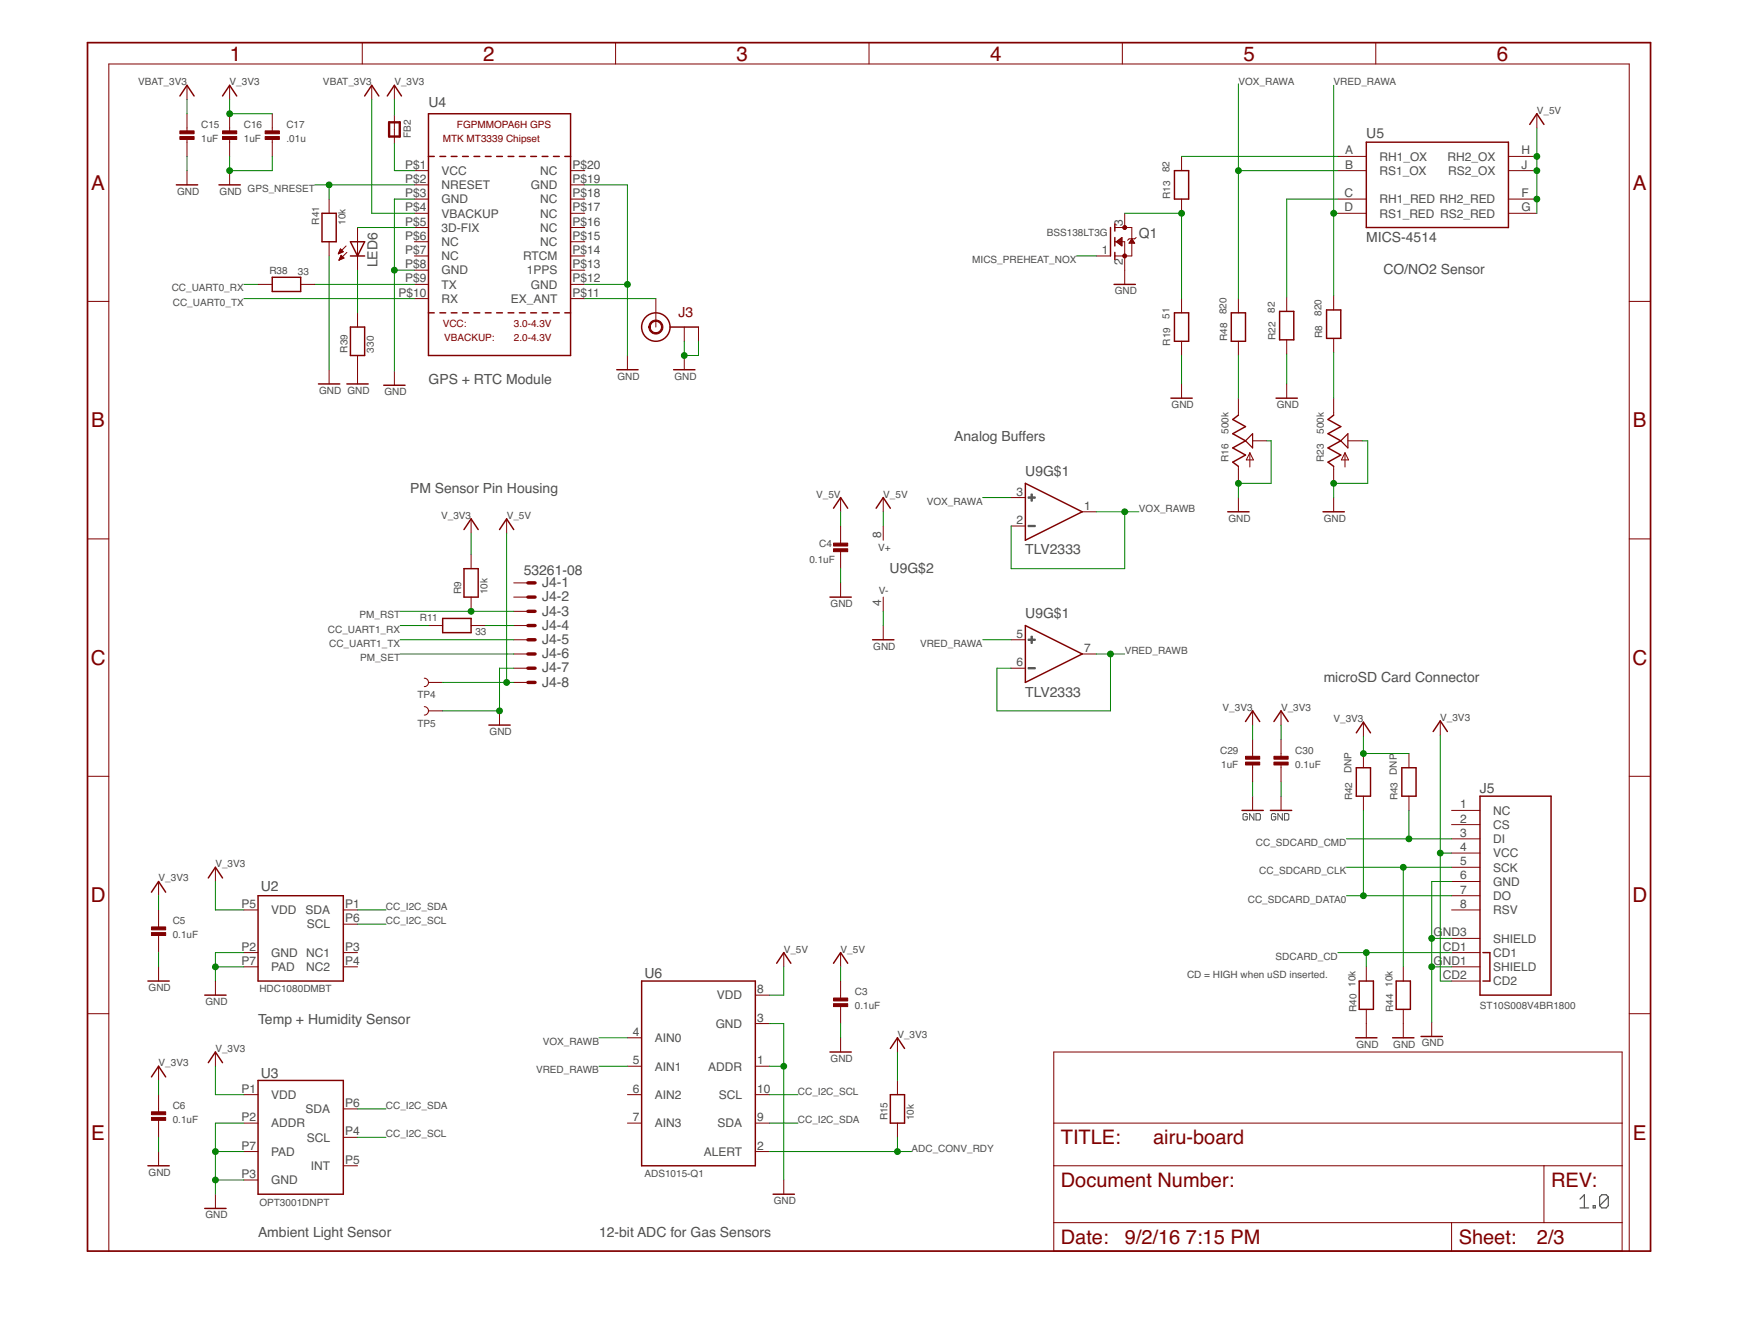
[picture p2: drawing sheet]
<svg xmlns="http://www.w3.org/2000/svg" width="279mm" height="216mm" viewBox="0 0 279 216" stroke-linecap="round" stroke-linejoin="round" font-family="sans-serif">
<path d="M254.1 192.8l.7-.7v2.1M254.1 194.2h1.4M256.3 193.8h.3v.4h-.3zM258.7 192.4v1.4l-.3 .4h-.7l-.4-.4M258.7 192.4l-.3-.3h-.7l-.4 .3v1.4M258.7 192.4l-1.4 1.4" fill="none" stroke="#505050" stroke-width=".19"/>
<path d="M200.6 131l-.1-.2h-.4l-.2 .2v.7l.2 .1h.4l.1-.1v-.4h-.3M201.7 130.8v1l-.7-1v1M202 130.8h.6l.1 .2v.7l-.1 .1h-.6zM205.2 131l-.2-.2h-.3l-.2 .2v.7l.2 .1h.3l.2-.1v-.4h-.3M206.3 130.8v1l-.8-1v1M206.6 130.8h.5l.2 .2v.7l-.2 .1h-.5z" fill="none" stroke="#505050" stroke-width=".16"/>
<g fill="#505050" stroke="#505050" stroke-width=".16">
<path d="M165.4 79.9h1.1v.2h-1.1z"/>
<path d="M165.8 79.4h.3v1.2h-.3z"/>
<path d="M165.4 84.5h1.1v.2h-1.1z"/>
<path d="M165.4 102.7h1.1v.3h-1.1z"/>
<path d="M165.8 102.3h.3v1.1h-.3z"/>
<path d="M165.4 107.3h1.1v.2h-1.1z"/>
</g>
<g fill="none" stroke="#800000" stroke-width=".23">
<path d="M28.9 15.4l1.2-1.7 1.1 1.7M35.8 15.4l1.1-1.7 1.2 1.7M58.7 15.4l1.1-1.7 1.1 1.7M62.3 15.4l1.1-1.7 1.2 1.7M68.9 18.3h22.9v38.8h-22.9zM28.4 29.7h3.4M35.2 29.7h3.5M51.8 34.3h2.3v4.6h-2.3zM56.4 38.9h2.3l-1.2 2.2zM68.9 25.1h.9M70.8 25.1h.9M72.6 25.1h.9"/>
<path d="M74.4 25.1h.9M76.2 25.1h1M78.1 25.1h.9M79.9 25.1h.9M81.7 25.1h1M83.5 25.1h1M85.4 25.1h.9M87.2 25.1h.9M89 25.1h1M90.8 25.1h1M178.6 36.6v4.5M179.3 36v1.1"/>
<path d="M179.3 38.2v1.3M188.9 27.4h2.3v4.6h-2.3zM219.8 22.9h22.8v13.7h-22.8zM246.1 20l1.1-1.7 1.1 1.7M43.8 44.6h4.6v2.3h-4.6zM56.4 52.6h2.3v4.5h-2.3zM56.4 41.1h2.3M68.9 50.3h.9M70.8 50.3h.9M72.6 50.3h.9M74.4 50.3h.9M76.2 50.3h1"/>
<path d="M78.1 50.3h.9M79.9 50.3h.9M81.7 50.3h1M83.5 50.3h1M85.4 50.3h.9M87.2 50.3h.9M89 50.3h1M90.8 50.3h1M99.2 59.4h3.4M107.8 52.6h4.6M108.4 59.4h3.4M179.2 45.7h3.4"/>
<path d="M179.3 40.6v1.1M188.9 50.3h2.3v4.6h-2.3zM198.1 50.3h2.2v4.6h-2.2zM205.8 50.1h2.3v4.5h-2.3zM213.4 49.8h2.3v4.6h-2.3zM51.2 61.7h3.5M55.8 61.7h3.4M61.7 61.9h3.5M164.9 77.7l9.2 4.6-9.2 4.5zM188.3 64h3.5M199.2 66.7l-.9 .7 2 1.2-2 1.1 2 1.2-2 1.1 2 1.2-2 1.1 .9 .7M205.3 64h3.4"/>
<path d="M214.5 66.7l-.9 .7 2.1 1.2-2.1 1.1 2.1 1.2-2.1 1.1 2.1 1.2-2.1 1.1 .9 .7M71.2 99.4h4.6v2.3h-4.6zM74.6 91.4h2.3v4.6h-2.3zM74.6 85.1l1.2-1.7 1.1 1.7M80.3 85.1l1.2-1.7 1.1 1.7M133.5 96h3.4M134.1 81.7l1.1-1.7 1.2 1.7M140.9 81.7l1.2-1.7 1.1 1.7M197.5 82.3h3.4M212.8 82.3h3.4M78.6 116.6h3.5M140.4 102.8h3.4"/>
<path d="M164.9 100.6l9.2 4.5-9.2 4.6zM200.3 116l1.2-1.7 1.1 1.7M204.9 116l1.2-1.7 1.1 1.7M218.2 117.8l1.1-1.7 1.2 1.7M230.5 117.6l1.2-1.7 1.1 1.7M199.8 130.3h3.4M204.3 130.3h3.5M218.2 123.4h2.3v4.6h-2.3zM225.5 123.4h2.3v4.6h-2.3zM238.1 128h11.4v32h-11.4zM23.8 157.7h3.4M24.4 143.4l1.1-1.7 1.1 1.7"/>
<path d="M32.9 160h3.5M33.5 141.1l1.1-1.7 1.2 1.7M41.5 144h13.7v13.7h-13.7zM103.2 157.7h18.3v29.7h-18.3zM124.9 154.9l1.2-1.8 1.1 1.8M134.1 154.9l1.1-1.8 1.2 1.8M218.6 157.7h2.3v4.6h-2.3zM224.6 157.7h2.3v4.6h-2.3zM238.5 153.1h1.1v4.6h-1.1M24.4 173.1l1.1-1.7 1.1 1.7M33.5 170.8l1.1-1.7 1.2 1.7M41.5 173.7h13.7v18.3h-13.7z"/>
<path d="M133.5 169.1h3.4M143.2 176h2.3v4.6h-2.3zM143.2 168.6l1.2-1.8 1.1 1.8M218.1 166.8h3.4M224 166.8h3.4M228.6 166.6h3.4M23.8 187.4h3.4M32.9 194.3h3.5M124.4 192h3.4"/>
<circle cx="105.5" cy="52.6" r="2.29"/>
</g>
<g fill="none" stroke="#800000" stroke-width=".16">
<path d="M30.1 13.7v2.3M30.1 18.3v3M36.9 13.7v2.3M36.9 18.3v3M43.8 18.3v3M58.3 6.9v3.4M59.8 13.7v2.3M63.4 13.7v2.3M63.4 18.5v4.6M99 6.9v3.4M139.8 6.9v3.4M180.5 6.9v3.4"/>
<path d="M221.3 6.9v3.4M247.2 18.3v2.3M30.1 22.2v2.9M30.1 27.4v2.3M36.9 22.2v2.9M36.9 27.4v2.3M43.8 22.2v2.9M52.9 32v2.3M52.9 38.9v2.2M55.7 39.5l-1.3 1.3M57.5 36.6v6.8M66.7 27.4h2.2"/>
<path d="M66.7 29.7h2.2M66.7 32h2.2M66.7 34.3h2.2M66.7 36.6h2.2M66.7 38.9h2.2M91.8 27.4h2.3M91.8 29.7h2.3M91.8 32h2.3M91.8 34.3h2.3M91.8 36.6h2.3M91.8 38.9h2.3M179.3 36.6h2.8v4.5h-2.8"/>
<path d="M179.3 38.9h1.6v6.8M179.6 38.9l.9-.7v1.3zM179.7 38.9h.8M179.7 38.7h.8M179.8 39.1h.7M179.9 38.6h.6M179.9 39.2h.6M180 38.5h.5M180.1 39.3h.4M180.1 38.4h.4M180.2 39.4h.3M180.3 38.3h.2"/>
<path d="M180.4 39.5h.1M180.4 38.2h.1M180.9 34.3v2.3M181.6 39.1h.9M181.7 38.9h.7M181.8 38.8h.6M181.8 38.7h.5M181.9 38.6h.3M182 38.5h.1M182.1 38.4l.4 .7h-.9zM182.8 38.2l-.3 .2h-.9l-.2 .2M190.1 25.1v2.3"/>
<path d="M190.1 32v2.3M215.2 27.4h4.6M215.2 32h4.6M215.2 34.3h4.6M215.2 25.1h4.6M242.6 27.4h4.6M242.6 32h4.6M242.6 34.3h4.6M242.6 25.1h4.6M14.1 48.5h3.4M41.5 45.7h2.3M48.4 45.7h2.3"/>
<path d="M52.9 59.4v2.3M54.4 40.7h.2M54.5 40.6h.3M54.5 40.5h.6M54.5 41.8h.1M54.6 40.4h.6M54.6 41.7h.3M54.6 40.3h.5M54.6 41.6h.5M54.7 40.2h.3M54.7 41.5h.6M54.7 40.1h.2"/>
<path d="M54.7 41.4h.5M54.8 40l.4 .5-.8 .3zM54.8 41.3h.3M54.8 41.2h.2M54.9 41l-.4 .8M54.9 41l.4 .5-.8 .3M54.9 41.1h.1M55.8 40.6l-1.3 1.2M57.5 50.3v2.3M57.5 57.1v4.6M63.4 59.7v2.2M66.7 41.1h2.2"/>
<path d="M66.7 43.4h2.2M66.7 45.7h2.2M66.7 48h2.2M91.8 41.1h2.3M91.8 43.4h2.3M91.8 45.7h2.3M91.8 48h2.3M100.9 57.1v2.3M105.5 48v4.6M110.1 52.6v2.3M110.1 57.1v2.3M112.4 52.6v2.3"/>
<path d="M176.3 41.1h2.3M190.1 48v2.3M190.1 54.9v2.2M199.2 48v2.3M199.2 54.9v2.2M207 47.8v2.3M207 54.6v2.3M214.5 47.5v2.3M214.5 54.4v2.3M262.1 48.5h3.4M135.2 80v2.3M142.1 80v2.3"/>
<path d="M162.6 80h2.3M190.1 61.7v2.3M199.2 64v2.7M199.2 75v2.7M199.2 80v2.3M201 72.8v2.3M201 72.8l.6 1.1h-1.1zM201.5 70.9h2.3M207 61.7v2.3M214.5 64v2.7M214.5 75v2.7M214.5 80v2.3"/>
<path d="M216.3 72.8l.6 1.1h-1.1zM216.3 72.8v2.3M216.8 70.9h2.3M14.1 86.6h3.4M75.8 83.4v2.3M75.8 89.1v2.3M75.8 96v2.3M81.5 83.4v2.3M82.6 93.7h2.3M82.6 96h2.3M82.6 98.3h2.3M135.2 84.6v2.9"/>
<path d="M135.2 88.5v2.9M135.2 93.7v2.3M142.1 84.6v2.2M142.1 96v2.3M162.6 84.6h2.3M174.1 82.3h2.2M262.1 86.6h3.4M68.2 109a.68 .68 0 0 1 .7 .7 .68 .68 0 0 1-.7 .7M68.2 113.6a.68 .68 0 0 1 .7 .7 .68 .68 0 0 1-.7 .7M68.9 100.6h2.3M68.9 109.7h2.3M68.9 114.3h2.3"/>
<path d="M75.8 100.6h2.3M80.3 114.3v2.3M82.6 100.6h2.3M82.6 102.8h2.3M82.6 105.1h2.3M82.6 107.4h2.3M82.6 109.7h2.3M142.1 100.6v2.2M162.6 102.8h2.3M162.6 107.4h2.3M174.1 105.1h2.2M201.5 114.3v2.3"/>
<path d="M201.5 118.9v2.9M206.1 114.3v2.3M206.1 118.9v2.9M219.3 116.1v2.3M231.7 115.9v2.3M14.1 124.8h3.4M34.6 139.4v2.3M201.5 122.7v3M201.5 128v2.3M206.1 122.7v3M206.1 128v2.3M219.3 121.1v2.3"/>
<path d="M219.3 128v2.3M226.6 121.1v2.3M226.6 128v2.3M233.5 132.6h4.6M233.5 134.9h4.6M233.5 137.1h4.6M233.5 139.4h4.6M233.5 130.3h4.6M262.1 124.8h3.4M25.5 141.7v2.3M25.5 146.3v2.9M25.5 150.2v2.9"/>
<path d="M25.5 155.4v2.3M34.6 157.7v2.3M39.2 146.3h2.3M39.2 155.4h2.3M39.2 153.1h2.3M55.2 146.3h2.3M55.2 155.4h2.3M55.2 153.1h2.3M55.2 148.6h2.3M121.5 160h2.3M126.1 153.1v2.3M135.2 153.1v2.3"/>
<path d="M135.2 157.7v3M219.8 155.4v2.3M225.7 155.4v2.3M233.5 141.7h4.6M233.5 146.3h4.6M233.5 144h4.6M233.5 155.4h4.6M233.5 150.9h4.6M233.5 153.1h4.6M233.5 157.7h4.6M14.1 163h3.4M25.5 171.4v2.3"/>
<path d="M25.5 176v3M25.5 179.9v2.9M34.6 169.1v2.3M39.2 176h2.3M55.2 178.3h2.3M100.9 176h2.3M100.9 166.8h2.3M100.9 171.4h2.3M121.5 176h2.3M121.5 171.4h2.3M121.5 164.5h2.3M135.2 161.6v2.9"/>
<path d="M135.2 166.8v2.3M144.4 166.8v2.3M144.4 173.7v2.3M169.5 169.1h91.4v32h-91.4zM219.8 162.3v4.5M225.7 162.3v4.5M230.3 164.3v2.3M262.1 163h3.4M25.5 185.1v2.3M34.6 192v2.3M39.2 180.6h2.3M39.2 189.7h2.3"/>
<path d="M39.2 185.1h2.3M55.2 182.8h2.3M55.2 187.4h2.3M100.9 180.6h2.3M121.5 180.6h2.3M121.5 185.1h2.3M126.1 189.7v2.3M144.4 180.6v2.2M169.5 180.6h91.4M169.5 187.4h91.4M169.5 196.6h91.4M233.5 196.6v4.5"/>
<path d="M248.3 187.4v9.2M17.5 201.1v-190.8h244.6v190.8"/>
</g>
<g fill="#800000" stroke="#800000" stroke-width=".16">
<path d="M28.9 21.9h2.3v.5h-2.3z"/>
<path d="M28.9 21h2.3v.5h-2.3z"/>
<path d="M35.8 21.9h2.3v.5h-2.3z"/>
<path d="M35.8 21h2.3v.5h-2.3z"/>
<path d="M42.7 21.9h2.2v.5h-2.2z"/>
<path d="M42.7 21h2.2v.5h-2.2z"/>
<path d="M24.4 149.9h2.2v.5h-2.2z"/>
<path d="M24.4 149h2.2v.5h-2.2z"/>
<path d="M24.4 179.6h2.2v.5h-2.2z"/>
<path d="M24.4 178.7h2.2v.5h-2.2z"/>
<path d="M200.3 122.5h2.3v.5h-2.3z"/>
<path d="M200.3 121.6h2.3v.4h-2.3z"/>
<path d="M204.9 122.5h2.3v.5h-2.3z"/>
<path d="M204.9 121.6h2.3v.4h-2.3z"/>
<path d="M134.1 161.4h2.3v.4h-2.3z"/>
<path d="M134.1 160.4h2.3v.5h-2.3z"/>
<path d="M134.1 88.2h2.3v.5h-2.3z"/>
<path d="M134.1 87.3h2.3v.5h-2.3z"/>
</g>
<g fill="#800000" stroke="#800000" stroke-width=".16">
<path d="M104.8 51.7a1.14 1.14 0 0 1 1.7 .4 1.14 1.14 0 0 1-.7 1.6 1.14 1.14 0 0 1-1.4-1.1h.2a.9 .9 0 0 1 1.2-.9 .9 .9 0 0 1 .3 1.5 .9 .9 0 0 1-1.5-.4v-.2h-.2l.1-.6z" fill-rule="evenodd"/>
<circle cx="180.9" cy="41.1" r=".32"/>
<circle cx="180.9" cy="36.6" r=".32"/>
</g>
<path d="M84.9 93.7h1.2M84.9 96h1.2M84.9 98.3h1.2M84.9 100.6h1.2M84.9 102.8h1.2M84.9 105.1h1.2M84.9 107.4h1.2M84.9 109.7h1.2" fill="none" stroke="#800000" stroke-width=".55"/>
<path d="M14.1 6.9h251.4v194.2h-251.4z" fill="none" stroke="#800000" stroke-width=".28"/>
<path d="M62.6 19.7h1.7v2.2h-1.7z" fill="none" stroke="#800000" stroke-width=".38"/>
<path d="M200.3 70.9l1.2-1.2v2.3zM215.7 70.9l1.1-1.2v2.3z" fill="none" stroke="#800000" stroke-width=".19"/>
<g fill="none" stroke="#008000" stroke-width=".16">
<path d="M30.1 16v2.3M36.9 16v2.3h6.9M59.8 16v18.3h6.9M63.4 16v2.5M199.2 13.5v34.5M214.5 13.7v33.8M30.1 25.1v2.3M36.9 25.1v2.3h6.9v-2.3M50.7 29.7h16M52.9 29.7v2.3M57.5 36.6h9.2M63.4 23.1v4.3h3.3"/>
<path d="M66.7 32h-3.3v27.7M94.1 29.7h6.8v27.4M180.9 34.3h9.2v13.7M190.1 25.1h25.1M199.2 27.4h16M214.5 34.3h.7M215.2 32h-8.2v15.8M247.2 20.6v13.7M39.2 45.7h2.3M39.2 48h27.5M50.7 45.7h16M52.9 41.1v18.3"/>
<path d="M57.5 43.4v6.9M63.4 43.4h3.3M94.1 45.7h6.8M94.1 48h11.4M110.1 54.9v2.2h2.3v-2.2M173.1 41.1h3.2M190.1 57.1v4.6M199.2 57.1v6.9M207 56.9v4.8M214.5 56.7v7.3M158.1 80h4.5M203.8 70.9h.7v6.8h-5.3v2.3"/>
<path d="M219.1 70.9h.9v6.8h-5.5v2.3M64.4 98.3h18.2M75.8 85.7v3.4M81.5 85.7v24M135.2 82.3v2.3M135.2 91.4v2.3M142.1 82.3v2.3M142.1 98.3v2.3M176.3 82.3h6.9M180.9 82.3v9.1h-18.3v-6.8M64.4 105.1h18.2M64.4 102.8h18.2"/>
<path d="M64.4 100.6h4.5M71.2 109.7h11.4M78.1 100.6h4.5M82.6 107.4h-2.3v6.9h-9.1M158.1 102.8h4.5M176.3 105.1h4.6M178.6 105.1v9.2h-18.2v-6.9h2.2M201.5 116.6v2.3M206.1 116.6v2.3M219.3 118.4v2.7h7.3M231.7 118.2v39.5h1.8M201.5 125.7v2.3"/>
<path d="M206.1 125.7v2.3M216.6 139.4h16.9M216.6 134.9h16.9M219.3 130.3v13.7M225.7 139.4v16M226.6 130.3v4.6M231.7 137.1h1.8M25.5 144v2.3M25.5 153.1v2.3M34.6 155.4h4.6M34.6 141.7v4.6h4.6M39.2 153.1h-4.6v4.6"/>
<path d="M57.5 148.6h4.6M57.5 146.3h4.6M126.1 155.4v4.6h-2.3M135.2 155.4v2.3M215.2 153.1h18.3M216.6 144h16.9M219.8 153.1v2.3M230.3 150.9h3.2M230.3 155.4h3.2M233.5 141.7h-3.2v22.6M25.5 173.7v2.3M34.6 171.4v4.6h4.6"/>
<path d="M57.5 178.3h4.6M96.4 171.4h4.5M96.4 166.8h4.5M123.8 171.4h2.3M123.8 164.5h2.3v25.2M123.8 176h4.6M135.2 164.5v2.3M144.4 169.1v4.6M25.5 182.8v2.3M34.6 185.1h4.6M34.6 189.7h4.6M39.2 180.6h-4.6v11.4"/>
<path d="M57.5 182.8h4.6M123.8 180.6h4.6M123.8 185.1h22.8M144.4 182.8v2.3"/>
</g>
<g fill="#008000" stroke="#008000" stroke-width=".16">
<circle cx="63.4" cy="43.4" r=".47"/>
<circle cx="100.9" cy="45.7" r=".47"/>
<circle cx="36.9" cy="27.4" r=".47"/>
<circle cx="230.3" cy="150.9" r=".47"/>
<circle cx="230.3" cy="155.4" r=".47"/>
<circle cx="110.1" cy="57.1" r=".47"/>
<circle cx="34.6" cy="155.4" r=".47"/>
<circle cx="34.6" cy="185.1" r=".47"/>
<circle cx="34.6" cy="189.7" r=".47"/>
<circle cx="80.3" cy="114.3" r=".47"/>
<circle cx="126.1" cy="171.4" r=".47"/>
<circle cx="199.2" cy="77.7" r=".47"/>
<circle cx="214.5" cy="77.7" r=".47"/>
<circle cx="52.9" cy="29.7" r=".47"/>
<circle cx="225.7" cy="139.4" r=".47"/>
<circle cx="219.8" cy="153.1" r=".47"/>
<circle cx="226.6" cy="134.9" r=".47"/>
<circle cx="219.3" cy="144" r=".47"/>
<circle cx="75.8" cy="98.3" r=".47"/>
<circle cx="190.1" cy="34.3" r=".47"/>
<circle cx="36.9" cy="18.3" r=".47"/>
<circle cx="231.7" cy="137.1" r=".47"/>
<circle cx="219.3" cy="121.1" r=".47"/>
<circle cx="247.2" cy="32" r=".47"/>
<circle cx="247.2" cy="27.4" r=".47"/>
<circle cx="247.2" cy="25.1" r=".47"/>
<circle cx="81.5" cy="109.7" r=".47"/>
<circle cx="144.4" cy="185.1" r=".47"/>
<circle cx="180.9" cy="82.3" r=".47"/>
<circle cx="178.6" cy="105.1" r=".47"/>
<circle cx="199.2" cy="27.4" r=".47"/>
<circle cx="214.5" cy="34.3" r=".47"/>
</g>
<g font-size="3.3" fill="#800000">
<text x="37" y="9.7">1</text>
<text x="77.7" y="9.7">2</text>
<text x="118.5" y="9.7">3</text>
<text x="159.3" y="9.7">4</text>
<text x="200" y="9.7">5</text>
<text x="240.8" y="9.7">6</text>
<text x="14.7" y="30.5">A</text>
<text x="262.7" y="30.5">A</text>
<text x="14.7" y="68.7">B</text>
<text x="262.7" y="68.7">B</text>
<text x="14.6" y="106.9">C</text>
<text x="262.6" y="106.9">C</text>
<text x="14.6" y="145">D</text>
<text x="262.6" y="145">D</text>
<text x="14.7" y="183.2">E</text>
<text x="262.7" y="183.2">E</text>
</g>
<g font-size="3.2" fill="#800000">
<text x="170.6" y="184">TITLE:</text>
<text x="185.5" y="184">airu-board</text>
<text x="170.6" y="190.8">Document Number:</text>
<text x="249.5" y="190.8">REV:</text>
<text x="170.6" y="200">Date:</text>
<text x="180.9" y="200">9/2/16</text>
<text x="190.8" y="200">7:15 PM</text>
<text x="234.6" y="200">Sheet:</text>
<text x="247.2" y="200">2/3</text>
</g>
<g font-size="2.2" fill="#505050">
<text x="68.9" y="17.1">U4</text>
<text x="219.8" y="22.2">U5</text>
<text x="183.2" y="38.3">Q1</text>
<text x="219.8" y="38.9">MICS-4514</text>
<text x="60.7" y="43" transform="rotate(-90 60.7 43)">LED6</text>
<text x="222.5" y="44.1">CO/NO2 Sensor</text>
<text x="68.9" y="61.7">GPS + RTC Module</text>
<text x="153.5" y="70.9">Analog Buffers</text>
<text x="164.9" y="76.6">U9G$1</text>
<text x="66" y="79.3">PM Sensor Pin Housing</text>
<text x="164.9" y="89.1">TLV2333</text>
<text x="84.2" y="92.5">53261-08</text>
<text x="87.2" y="94.4">J4-1</text>
<text x="143.1" y="92.1">U9G$2</text>
<text x="87.2" y="96.7">J4-2</text>
<text x="87.2" y="99">J4-3</text>
<text x="87.2" y="101.3">J4-4</text>
<text x="164.9" y="99.4">U9G$1</text>
<text x="87.2" y="103.5">J4-5</text>
<text x="87.2" y="105.8">J4-6</text>
<text x="87.2" y="108.1">J4-7</text>
<text x="87.2" y="110.4">J4-8</text>
<text x="164.9" y="112">TLV2333</text>
<text x="212.9" y="109.7">microSD Card Connector</text>
<text x="238.1" y="127.5">J5</text>
<text x="42" y="143.3">U2</text>
<text x="103.7" y="157.2">U6</text>
<text x="41.5" y="164.6">Temp + Humidity Sensor</text>
<text x="42" y="173.2">U3</text>
<text x="41.5" y="198.8">Ambient Light Sensor</text>
<text x="96.4" y="198.8">12-bit ADC for Gas Sensors</text>
</g>
<text font-size="2.2" fill="#800000" x="109.2" y="51">J3</text>
<g font-size="1.9" fill="#505050">
<text x="65.2" y="27.1">P$1</text>
<text x="65.2" y="29.4">P$2</text>
<text x="71" y="28.1">VCC</text>
<text x="86.9" y="28.1">NC</text>
<text x="92.1" y="29.4">P$19</text>
<text x="92.1" y="27.1">P$20</text>
<text x="216.4" y="24.8">A</text>
<text x="216.4" y="27.1">B</text>
<text x="221.9" y="25.8">RH1_OX</text>
<text x="221.9" y="28.1">RS1_OX</text>
<text x="232.8" y="25.8">RH2_OX</text>
<text x="232.9" y="28.1">RS2_OX</text>
<text x="244.7" y="24.8">H</text>
<text x="244.7" y="27.1">J</text>
<text x="65.2" y="31.7">P$3</text>
<text x="65.2" y="34">P$4</text>
<text x="71" y="30.4">NRESET</text>
<text x="71" y="32.7">GND</text>
<text x="71" y="35">VBACKUP</text>
<text x="85.4" y="30.4">GND</text>
<text x="86.9" y="35">NC</text>
<text x="86.9" y="32.7">NC</text>
<text x="92.1" y="34">P$17</text>
<text x="92.1" y="31.7">P$18</text>
<text x="216.3" y="34">D</text>
<text x="216.3" y="31.7">C</text>
<text x="221.9" y="35">RS1_RED RS2_RED</text>
<text x="221.9" y="32.7">RH1_RED RH2_RED</text>
<text x="244.7" y="34">G</text>
<text x="244.7" y="31.7">F</text>
<text x="65.2" y="36.3">P$5</text>
<text x="65.2" y="38.5">P$6</text>
<text x="65.2" y="40.8">P$7</text>
<text x="71" y="37.3">3D-FIX</text>
<text x="71" y="39.5">NC</text>
<text x="71" y="41.8">NC</text>
<text x="84.2" y="41.8">RTCM</text>
<text x="86.9" y="39.6">NC</text>
<text x="86.9" y="37.3">NC</text>
<text x="92.1" y="40.8">P$14</text>
<text x="92.1" y="38.5">P$15</text>
<text x="92.1" y="36.3">P$16</text>
<text x="177.2" y="40.8">1</text>
<text x="180.6" y="36.3" transform="rotate(-90 180.6 36.3)">3</text>
<text x="64.1" y="47.7">P$10</text>
<text x="65.2" y="43.1">P$8</text>
<text x="65.2" y="45.4">P$9</text>
<text x="71" y="44.1">GND</text>
<text x="71" y="46.4">TX</text>
<text x="84.7" y="44.1">1PPS</text>
<text x="85.4" y="46.4">GND</text>
<text x="92.1" y="47.7">P$11</text>
<text x="92.1" y="45.4">P$12</text>
<text x="92.1" y="43.1">P$13</text>
<text x="180.6" y="42.5" transform="rotate(-90 180.6 42.5)">2</text>
<text x="71" y="48.7">RX</text>
<text x="82.2" y="48.7">EX_ANT</text>
<text x="163.5" y="79.7">3</text>
<text x="174.4" y="82">1</text>
<text x="141.7" y="86.5" transform="rotate(-90 141.7 86.5)">8</text>
<text x="163.5" y="84.2">2</text>
<text x="141.7" y="97.4" transform="rotate(-90 141.7 97.4)">4</text>
<text x="163.5" y="102.5">5</text>
<text x="163.5" y="107.1">6</text>
<text x="174.4" y="104.8">7</text>
<text x="234.9" y="130">1</text>
<text x="240.2" y="131">NC</text>
<text x="234.9" y="132.2">2</text>
<text x="234.9" y="134.5">3</text>
<text x="234.9" y="136.8">4</text>
<text x="240.2" y="133.2">CS</text>
<text x="240.2" y="135.5">DI</text>
<text x="240.2" y="137.8">VCC</text>
<text x="234.9" y="141.4">6</text>
<text x="234.9" y="139.1">5</text>
<text x="234.9" y="143.7">7</text>
<text x="240.2" y="142.4">GND</text>
<text x="240.2" y="140.1">SCK</text>
<text x="38.8" y="146">P5</text>
<text x="43.6" y="147">VDD</text>
<text x="49.2" y="147">SDA</text>
<text x="49.4" y="149.3">SCL</text>
<text x="55.5" y="146">P1</text>
<text x="55.5" y="148.2">P6</text>
<text x="234.9" y="146">8</text>
<text x="240.2" y="147">RSV</text>
<text x="240.2" y="144.7">DO</text>
<text x="38.8" y="152.8">P2</text>
<text x="38.8" y="155.1">P7</text>
<text x="43.6" y="153.8">GND</text>
<text x="49.3" y="153.8">NC1</text>
<text x="55.5" y="152.8">P3</text>
<text x="55.5" y="155.1">P4</text>
<text x="230.6" y="155.1">G</text>
<text x="230.6" y="150.5">G</text>
<text x="232.1" y="155.1">ND1</text>
<text x="232.1" y="150.5">ND3</text>
<text x="232.1" y="152.8">CD1</text>
<text x="240.2" y="151.5">SHIELD</text>
<text x="240.2" y="153.8">CD1</text>
<text x="43.6" y="156.1">PAD</text>
<text x="49.3" y="156.1">NC2</text>
<text x="115.3" y="160.7">VDD</text>
<text x="121.8" y="159.7">8</text>
<text x="232.1" y="157.4">CD2</text>
<text x="240.2" y="156.1">SHIELD</text>
<text x="240.2" y="158.4">CD2</text>
<text x="101.8" y="166.5">4</text>
<text x="105.3" y="167.5">AIN0</text>
<text x="115.1" y="165.2">GND</text>
<text x="121.8" y="164.2">3</text>
<text x="101.8" y="171.1">5</text>
<text x="105.3" y="172.1">AIN1</text>
<text x="113.9" y="172.1">ADDR</text>
<text x="121.8" y="171.1">1</text>
<text x="38.8" y="175.7">P1</text>
<text x="43.6" y="176.7">VDD</text>
<text x="49.2" y="179">SDA</text>
<text x="55.5" y="178">P6</text>
<text x="101.8" y="175.7">6</text>
<text x="105.3" y="176.7">AIN2</text>
<text x="115.6" y="176.7">SCL</text>
<text x="121.8" y="175.7">10</text>
<text x="38.8" y="180.2">P2</text>
<text x="38.8" y="184.8">P7</text>
<text x="43.6" y="181.2">ADDR</text>
<text x="43.6" y="185.8">PAD</text>
<text x="49.4" y="183.5">SCL</text>
<text x="55.5" y="182.5">P4</text>
<text x="101.8" y="180.2">7</text>
<text x="105.3" y="181.2">AIN3</text>
<text x="113.2" y="185.8">ALERT</text>
<text x="115.4" y="181.2">SDA</text>
<text x="121.8" y="180.2">9</text>
<text x="121.8" y="184.8">2</text>
<text x="38.8" y="189.4">P3</text>
<text x="43.6" y="190.4">GND</text>
<text x="50" y="188.1">INT</text>
<text x="55.5" y="187.1">P5</text>
</g>
<g font-size="1.6" fill="#505050">
<text x="22.2" y="13.7">VBAT_3V3</text>
<text x="36.9" y="13.7">V_3V3</text>
<text x="52" y="13.7">VBAT_3V3</text>
<text x="63.4" y="13.7">V_3V3</text>
<text x="199.2" y="13.7">VOX_RAWA</text>
<text x="214.5" y="13.7">VRED_RAWA</text>
<text x="32.4" y="22.9">1uF</text>
<text x="32.4" y="20.6">C15</text>
<text x="39.2" y="22.9">1uF</text>
<text x="39.2" y="20.6">C16</text>
<text x="46.1" y="22.9">.01u</text>
<text x="46.1" y="20.6">C17</text>
<text x="66.1" y="22.2" transform="rotate(-90 66.1 22.2)">FB2</text>
<text x="247.2" y="18.3">V_5V</text>
<text x="188.1" y="27.7" transform="rotate(-90 188.1 27.7)">82</text>
<text x="28.5" y="31.3">GND</text>
<text x="35.3" y="31.3">GND</text>
<text x="39.8" y="30.9">GPS_NRESET</text>
<text x="188.2" y="32" transform="rotate(-90 188.2 32)">R13</text>
<text x="51.3" y="36.1" transform="rotate(-90 51.3 36.1)">R41</text>
<text x="55.6" y="36.1" transform="rotate(-90 55.6 36.1)">10k</text>
<text x="168.4" y="37.9">BSS138LT3G</text>
<text x="27.6" y="46.9">CC_UART0_RX</text>
<text x="43.3" y="44.1">R38</text>
<text x="47.9" y="44.2">33</text>
<text x="156.4" y="42.3">MICS_PREHEAT_NOX</text>
<text x="179.3" y="47.3">GND</text>
<text x="27.8" y="49.1">CC_UART0_TX</text>
<text x="188.1" y="51.2" transform="rotate(-90 188.1 51.2)">51</text>
<text x="197.3" y="50.5" transform="rotate(-90 197.3 50.5)">820</text>
<text x="205" y="50.3" transform="rotate(-90 205 50.3)">82</text>
<text x="212.6" y="50.7" transform="rotate(-90 212.6 50.7)">820</text>
<text x="55.9" y="56.7" transform="rotate(-90 55.9 56.7)">R39</text>
<text x="60.1" y="56.7" transform="rotate(-90 60.1 56.7)">330</text>
<text x="188.2" y="55.5" transform="rotate(-90 188.2 55.5)">R19</text>
<text x="197.4" y="54.9" transform="rotate(-90 197.4 54.9)">R48</text>
<text x="205.1" y="54.6" transform="rotate(-90 205.1 54.6)">R22</text>
<text x="212.7" y="54.4" transform="rotate(-90 212.7 54.4)">R8</text>
<text x="51.3" y="63.3">GND GND</text>
<text x="61.8" y="63.5">GND</text>
<text x="99.3" y="61">GND</text>
<text x="108.5" y="61">GND</text>
<text x="188.5" y="65.6">GND</text>
<text x="205.4" y="65.6">GND</text>
<text x="197.6" y="69.7" transform="rotate(-90 197.6 69.7)">500k</text>
<text x="212.9" y="69.7" transform="rotate(-90 212.9 69.7)">500k</text>
<text x="197.6" y="74.3" transform="rotate(-90 197.6 74.3)">R16</text>
<text x="212.9" y="74.3" transform="rotate(-90 212.9 74.3)">R23</text>
<text x="71" y="83.4">V_3V3</text>
<text x="81.5" y="83.4">V_5V</text>
<text x="131.3" y="80">V_5V</text>
<text x="142.1" y="80">V_5V</text>
<text x="149.1" y="81.1">VOX_RAWA</text>
<text x="183.2" y="82.3">VOX_RAWB</text>
<text x="197.6" y="83.9">GND</text>
<text x="212.9" y="83.9">GND</text>
<text x="131.8" y="88">C4</text>
<text x="141.3" y="88.6">V+</text>
<text x="74.2" y="95.5" transform="rotate(-90 74.2 95.5)">R9</text>
<text x="78.4" y="95.5" transform="rotate(-90 78.4 95.5)">10k</text>
<text x="130.2" y="90.5">0.1uF</text>
<text x="141.4" y="95.4">V-</text>
<text x="52.8" y="101.7">CC_UART1_RX</text>
<text x="57.8" y="99.4">PM_RST</text>
<text x="67.6" y="99.9">R11</text>
<text x="133.6" y="97.6">GND</text>
<text x="52.9" y="104">CC_UART1_TX</text>
<text x="57.9" y="106.3">PM_SET</text>
<text x="76.5" y="102.1">33</text>
<text x="140.5" y="104.5">GND</text>
<text x="148" y="104">VRED_RAWA</text>
<text x="180.9" y="105.1">VRED_RAWB</text>
<text x="67.1" y="112.2">TP4</text>
<text x="67.1" y="116.8">TP5</text>
<text x="78.8" y="118.2">GND</text>
<text x="196.7" y="114.3">V_3V3</text>
<text x="206.1" y="114.3">V_3V3</text>
<text x="214.5" y="116.1">V_3V3</text>
<text x="231.7" y="115.9">V_3V3</text>
<text x="196.3" y="121.1">C29</text>
<text x="196.4" y="123.4">1uF</text>
<text x="208.3" y="123.4">0.1uF</text>
<text x="208.3" y="121.1">C30</text>
<text x="217.4" y="124.3" transform="rotate(-90 217.4 124.3)">DNP</text>
<text x="224.7" y="124.6" transform="rotate(-90 224.7 124.6)">DNP</text>
<text x="217.5" y="128.7" transform="rotate(-90 217.5 128.7)">R42</text>
<text x="224.8" y="128.7" transform="rotate(-90 224.8 128.7)">R43</text>
<text x="202" y="136">CC_SDCARD_CMD</text>
<text x="25.5" y="141.7">V_3V3</text>
<text x="34.6" y="139.4">V_3V3</text>
<text x="202.5" y="140.6">CC_SDCARD_CLK</text>
<text x="27.8" y="148.6">C5</text>
<text x="62.1" y="148.6">CC_I2C_SCL</text>
<text x="62.1" y="146.3">CC_I2C_SDA</text>
<text x="200.7" y="145.1">CC_SDCARD_DATA0</text>
<text x="27.8" y="150.8">0.1uF</text>
<text x="126.1" y="153.1">V_5V</text>
<text x="135.2" y="153.1">V_5V</text>
<text x="205.2" y="154.3">SDCARD_CD</text>
<text x="23.9" y="159.3">GND</text>
<text x="33" y="161.6">GND</text>
<text x="41.7" y="159.5">HDC1080DMBT</text>
<text x="137.5" y="160">C3</text>
<text x="190.9" y="157.2">CD = HIGH when uSD inserted.</text>
<text x="218.1" y="158.6" transform="rotate(-90 218.1 158.6)">10k</text>
<text x="224" y="158.6" transform="rotate(-90 224 158.6)">10k</text>
<text x="87.3" y="168">VOX_RAWB</text>
<text x="137.5" y="162.3">0.1uF</text>
<text x="144.4" y="166.8">V_3V3</text>
<text x="218.2" y="162.7" transform="rotate(-90 218.2 162.7)">R40</text>
<text x="224.1" y="162.7" transform="rotate(-90 224.1 162.7)">R44</text>
<text x="238.1" y="162.3">ST10S008V4BR1800</text>
<text x="25.5" y="171.4">V_3V3</text>
<text x="34.6" y="169.1">V_3V3</text>
<text x="86.2" y="172.6">VRED_RAWB</text>
<text x="133.6" y="170.7">GND</text>
<text x="218.2" y="168.4">GND</text>
<text x="224.1" y="168.4">GND GND</text>
<text x="27.8" y="178.3">C6</text>
<text x="62.1" y="178.3">CC_I2C_SDA</text>
<text x="128.4" y="176">CC_I2C_SCL</text>
<text x="27.8" y="180.6">0.1uF</text>
<text x="62.1" y="182.8">CC_I2C_SCL</text>
<text x="128.4" y="180.6">CC_I2C_SDA</text>
<text x="142.8" y="180.1" transform="rotate(-90 142.8 180.1)">R15</text>
<text x="146.6" y="185.1">ADC_CONV_RDY</text>
<text x="147" y="180.1" transform="rotate(-90 147 180.1)">10k</text>
<text x="23.9" y="189">GND</text>
<text x="103.7" y="189.2">ADS1015-Q1</text>
<text x="33" y="195.9">GND</text>
<text x="41.7" y="193.8">OPT3001DNPT</text>
<text x="124.5" y="193.6">GND</text>
</g>
<g font-size="1.6" fill="#800000">
<text x="71.2" y="22.9">MTK MT3339 Chipset</text>
<text x="73.5" y="20.6">FGPMMOPA6H GPS</text>
<text x="71.2" y="52.6">VCC:</text>
<text x="82.6" y="52.6">3.0-4.3V</text>
<text x="71.4" y="54.9">VBACKUP:</text>
<text x="82.6" y="54.9">2.0-4.3V</text>
</g>
</svg>
